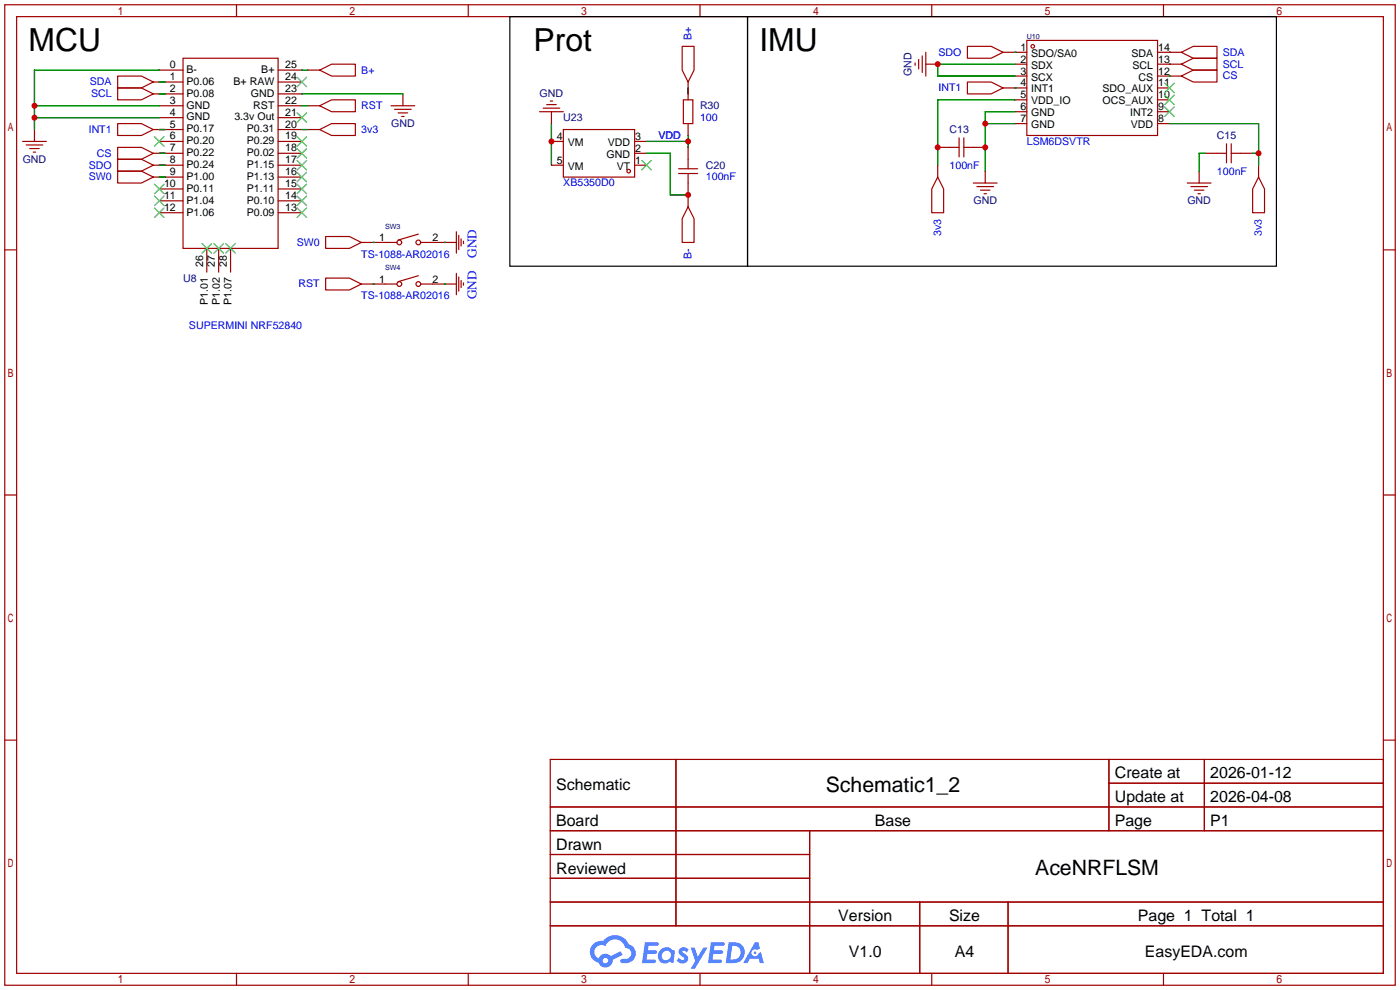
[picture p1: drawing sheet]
<svg xmlns="http://www.w3.org/2000/svg" width="299mm" height="212mm" viewBox="0 0 299 212" stroke-linecap="round" stroke-linejoin="round" font-family="sans-serif">
<g fill="none" stroke="#a10000" stroke-width=".25">
<path d="M1 1h297.2v209.6h-297.2zM3.6 3.6h292.1v204.4h-292.1zM50.5 1v2.6M100.1 1v2.6M149.6 1v2.6M199.1 1v2.6M248.7 1v2.6M1 53.4h2.6M295.7 53.4h2.5M1 105.8h2.6M295.7 105.8h2.5M1 158.2h2.6"/>
<path d="M295.7 158.2h2.5M117.6 162.3h178.1v45.7h-178.1zM117.6 172.5h178.1M117.6 177.5h178.1M144.5 162.3v35.6M173 177.5v30.5M237 162.3v15.2M237 167.4h58.7M257.4 162.3v15.2M117.6 182.6h55.4M117.6 192.8h178.1M117.6 187.7h55.4"/>
<path d="M117.6 197.9h178.1M196.6 192.8v15.2M215.4 192.8v15.2M50.5 208v2.6M100.1 208v2.6M149.6 208v2.6M199.1 208v2.6M248.7 208v2.6"/>
</g>
<g fill="#5487ff">
<path d="M145.3 202.7a1.3 1.3 0 0 1 1.9 .3l-.4 .6a.54 .54 0 0 0-.9-.2l.1 .2a1.34 1.34 0 0 1 .9 1.8 1.47 1.47 0 0 1-2.3-.1l.5-.6 .8 .5a.31 .31 0 0 0 .4-.3 .31 .31 0 0 0-.3-.4 1.12 1.12 0 0 1-.7-1.8z"/>
<path d="M147.6 202.5h.9l.6 2 1.2-2h.9l-2.7 4.6h-.9l1-1.7z"/>
<path d="M137.8 201.4h1.7a1.31 1.31 0 0 1 1.2 .2 .4 .4 0 0 1-.3 .5l-1.8 .1-.1 .9h1.6a.4 .4 0 0 1 .4 .4 .4 .4 0 0 1-.5 .4h-1.6l-.2 1.2h1.4a.46 .46 0 0 1 .5 0 .46 .46 0 0 1 .1 .5l-.4 .2h-2.6z"/>
<path d="M151.9 201.4h1.7a1.32 1.32 0 0 1 1.2 .2 .39 .39 0 0 1-.3 .5l-1.8 .1-.1 .9h1.6a.4 .4 0 0 1 .4 .4 .4 .4 0 0 1-.4 .4h-1.7l-.2 1.2h1.4a.46 .46 0 0 1 .5 0 .46 .46 0 0 1 .1 .5l-.4 .2h-2.6z"/>
<path d="M161.3 201.4h.8l.3 1.3-.6 .4a.75 .75 0 0 0-1.1 .3 .75 .75 0 0 0 .5 1 .75 .75 0 0 0 .9-.7l.5-.2 .6 2.3h-.8l-.3-.9h-1.8l-.5 .9h-1z"/>
<path d="M155.7 201.4l-.6 4.4h1.5a2.27 2.27 0 0 0 2.6-2.2 2.27 2.27 0 0 0-2.7-2.2zM156.5 202.1a1.5 1.5 0 0 1 1.8 1.6 1.5 1.5 0 0 1-1.9 1.4h-.3z"/>
<path d="M141.2 203a1.6 1.6 0 0 0-.3 2.3 1.6 1.6 0 0 0 2.3 .2l.7 .3 .3-2.4-.1-.3-.5-.1a1.58 1.58 0 0 0-2.4 0zM141.8 203.5a.98 .98 0 0 1 1.6 .4 .98 .98 0 0 1-1.1 1.3 .94 .94 0 0 1-.9-.7 .94 .94 0 0 1 .4-1z"/>
<path d="M126.8 201.8a2.37 2.37 0 0 0 1.1 4 1.54 1.54 0 0 0 1.8 1 1.54 1.54 0 0 0 1.2-1.6l2.2-1.1-.5-.8-2 1a1.57 1.57 0 0 0-2.7 .5 1.5 1.5 0 0 1-.7-2.1 1.5 1.5 0 0 1 2.2-.5 2.23 2.23 0 0 1 2.3-1.4 2.23 2.23 0 0 1 2 1.8 1.16 1.16 0 0 1 1.2 1.1 1.16 1.16 0 0 1-1.1 1.2h-.7a.47 .47 0 0 0-.5 .4 .47 .47 0 0 0 .4 .5 2.17 2.17 0 0 0 2.5-.9 2.17 2.17 0 0 0-.3-2.7l-.8-.4a3.2 3.2 0 0 0-5.5-.7l-1.1 .1zM128.8 205.3a.6 .6 0 0 1 1.2 0 .6 .6 0 0 1-1.2 0z"/>
<circle cx="161.4" cy="203.6" r=".28"/>
</g>
<g fill="none" stroke="#a10000" stroke-width=".25">
<path d="M25.1 16.3h5.1l2.6 1.2-2.6 1.3h-5.1zM25.1 18.8h5.1l2.6 1.3-2.6 1.2h-5.1zM32.8 17.5h6.3M34 15h5.1M39.1 12.4h20.3v40.7h-20.3zM59.4 17.5h5.1M59.4 15h5.1M65.8 15h2.5M68.3 15l2.6-1.3h5v2.6h-5zM145.8 9.9h2.5v5.1l-1.2 2.5-1.3-2.5zM147.1 17.5v3.8M195.6 13.5v.5"/>
<path d="M196.3 12.7v2M197.1 11.9v3.6M197.9 13.7h2.5M197.9 11.2v5.1M206.8 9.9h5l2.6 1.3-2.6 1.2h-5zM206.8 17.5h5l2.6 1.3-2.6 1.3h-5zM214.4 11.2h5.1M214.4 18.8h5.1M216.9 13.7h2.6M216.9 16.3h2.6M219.5 8.6h27.9v20.4h-27.9zM247.4 11.2h5.1"/>
<path d="M247.4 13.7h5.1M247.4 16.3h5.1M247.4 18.8h2.5M252.5 11.2l2.5-1.3h5.1v2.5h-5.1zM252.5 13.7l2.5-1.3h5.1v2.6h-5.1zM252.5 16.3l2.5-1.3h5.1v2.5h-5.1zM4.8 30.2h5.1M5.6 31h3.5M6.3 31.8h2.1M7.1 32.5h.5M7.4 27.7v2.5M25.1 26.4h5.1l2.6 1.3-2.6 1.3h-5.1z"/>
<path d="M25.1 36.6h5.1l2.6 1.2-2.6 1.3h-5.1zM25.1 34h5.1l2.6 1.3-2.6 1.3h-5.1zM25.1 31.5h5.1l2.6 1.3-2.6 1.2h-5.1zM32.8 32.8h6.3M32.8 35.3h6.3M32.8 37.8h6.3M32.8 27.7h6.3M32.8 20.1h6.3M34 30.2h5.1M34 25.1h5.1M34 22.6h5.1M59.4 32.8h5.1"/>
<path d="M59.4 35.3h5.1M59.4 30.2h5.1M59.4 37.8h5.1M59.4 27.7h5.1M59.4 25.1h5.1M59.4 22.6h5.1M59.4 20.1h5.1M65.8 27.7h2.5M65.8 22.6h2.5M68.3 22.6l2.6-1.3h5v2.6h-5zM68.3 27.7l2.6-1.3h5v2.6h-5zM83.6 22.6h5"/>
<path d="M84.3 23.4h3.6M85.1 24.1h2M85.9 24.9h.5M86.1 20.1v2.5M115.3 23.9h5.1M116.1 23.1h3.5M116.8 22.4h2.1M117.6 21.6h.5M117.9 35.3h2.5M117.9 30.2h2.5M117.9 23.9v2.5M120.4 27.7h15.2v10.1h-15.2z"/>
<path d="M135.6 32.8h2.6M135.6 35.3h2.6M135.6 30.2h2.6M145 37.1h4.1M145 36.1h4.1M146 21.3h2.1v5.1h-2.1zM147.1 26.4v2.6M147.1 31.5v4.6M147.1 37.1v7.1M200.4 37.8l1.3 2.6v5.1h-2.6v-5.1zM200.4 31.5h4.6M200.4 35.3v2.5"/>
<path d="M205 29.5v4M206 31.5h4.6M206 29.5v4M208 39.1h5.1M208.8 39.9h3.5M210.6 36.6v2.5M216.9 21.3h2.6M216.9 23.9h2.6M216.9 26.4h2.6M247.4 21.3h2.5M247.4 23.9h2.5M247.4 26.4h2.5"/>
<path d="M253.7 39.1h5.1M254.5 39.9h3.6M256.3 36.6v2.5M257.6 32.8h4.5M262.1 30.7v4.1M263.1 32.8h4.6M263.1 30.7v4.1M269 37.8l1.3 2.6v5.1h-2.6v-5.1zM269 35.3v2.5M34 45.5h5.1M34 40.4h5.1M34 42.9h5.1"/>
<path d="M44.2 53.1v5.1M46.7 53.1v5.1M49.3 53.1v5.1M59.4 45.5h5.1M59.4 40.4h5.1M59.4 42.9h5.1M69.6 50.5h5.1l2.5 1.3-2.5 1.3h-5.1zM69.6 59.4h5.1l2.5 1.3-2.5 1.3h-5.1zM77.2 51.8h7.6M89.4 50l-4.3 1.3M89.4 58.9l-4.3 1.3M89.9 51.8h7.6"/>
<path d="M95 51.8h.1M97.5 49.5v4.6M97.5 58.4v4.6M98 50.3v3M98 59.2v3M98.6 51.1v1.5M98.6 59.9v1.6M99.1 51.6v.5M147.1 44.2l1.2 2.5v5.1h-2.5v-5.1zM209.5 40.6h2.1M210.3 41.4h.5M255.3 40.6h2"/>
<path d="M256 41.4h.5M77.2 60.7h7.6M89.9 60.7h7.6M95 60.7h.1M99.1 60.5v.5"/>
<circle cx="220.7" cy="9.9" r=".38"/>
<circle cx="134.4" cy="36.6" r=".38"/>
<circle cx="85.3" cy="51.8" r=".51"/>
<circle cx="89.4" cy="51.8" r=".51"/>
<circle cx="85.3" cy="60.7" r=".51"/>
<circle cx="89.4" cy="60.7" r=".51"/>
</g>
<g fill="none" stroke="#3c3" stroke-width=".25">
<path d="M63.5 16.5l2 2M65.5 16.5l-2 2M248.9 17.8l2.1 2M251 17.8l-2.1 2M33 39.4l2.1 2M33 29.2l2.1 2M35.1 39.4l-2.1 2M35.1 29.2l-2.1 2M63.5 31.8l2 2M63.5 39.4l2 2M63.5 29.2l2 2M63.5 36.8l2 2.1"/>
<path d="M63.5 34.3l2 2M63.5 24.1l2 2.1M65.5 31.8l-2 2M65.5 39.4l-2 2M65.5 29.2l-2 2M65.5 36.8l-2 2.1M65.5 34.3l-2 2M65.5 24.1l-2 2.1M137.2 34.3l2 2M139.2 34.3l-2 2M248.9 22.9l2.1 2M248.9 20.3l2.1 2.1"/>
<path d="M251 22.9l-2.1 2M251 20.3l-2.1 2.1M33 44.4l2.1 2.1M33 41.9l2.1 2M35.1 44.4l-2.1 2.1M35.1 41.9l-2.1 2M43.2 52.1l2 2M45.2 52.1l-2 2M45.7 52.1l2.1 2M47.8 52.1l-2.1 2M48.3 52.1l2 2M50.3 52.1l-2 2"/>
<path d="M63.5 41.9l2 2M63.5 44.4l2 2.1M65.5 41.9l-2 2M65.5 44.4l-2 2.1"/>
</g>
<g fill="none" stroke="#008700" stroke-width=".25">
<path d="M34 15h-26.6v12.7M34 17.5h1.3M64.5 15h1.3M147.1 18.8v1.3M216.9 11.2h.1M216.9 18.8h.1M216.9 13.7h-16.5v2.6h16.5M249.9 11.2h.1M249.9 13.7h.1M249.9 16.3h.1M7.4 22.6h26.6M7.4 25.1h26.6"/>
<path d="M34 32.8h1.3M34 20.1h1.3M34 27.7h1.3M34 37.8h1.3M34 35.3h1.3M64.5 20.1h21.6M64.5 27.7h1.3M64.5 22.6h1.3M117.9 26.4v8.9M138.2 32.8h5.1v8.9h3.8M138.2 30.2h8.9M147.1 29v2.5"/>
<path d="M210.6 26.4h6.3M216.9 23.9h-6.3v12.7M216.9 21.3h-16.5v14M249.9 26.4h19.1v8.9M257.6 32.8h-1.3v3.8M267.7 32.8h1.3M79.8 51.8h.1M95 51.8h.1M79.8 60.7h.1M95 60.7h.1"/>
</g>
<path d="M109 3.6h50.8v53.3h-50.8zM159.8 3.6h113v53.3h-113z" fill="none" stroke="#000" stroke-width=".25"/>
<g fill="#c00">
<circle cx="269" cy="32.8" r=".63"/>
<circle cx="210.6" cy="26.4" r=".63"/>
<circle cx="210.6" cy="31.5" r=".63"/>
<circle cx="200.4" cy="31.5" r=".63"/>
<circle cx="117.9" cy="30.2" r=".63"/>
<circle cx="147.1" cy="30.2" r=".63"/>
<circle cx="147.1" cy="41.7" r=".63"/>
<circle cx="7.4" cy="25.1" r=".63"/>
<circle cx="7.4" cy="22.6" r=".63"/>
<circle cx="200.4" cy="13.7" r=".63"/>
</g>
<g font-size="6.8">
<text x="6.1" y="10.8">MCU</text>
<text x="114" y="10.8">Prot</text>
<text x="162.3" y="10.8">IMU</text>
</g>
<g font-size="4.5">
<text x="176.5" y="169.2">Schematic1_2</text>
<text x="221.2" y="187">AceNRFLSM</text>
</g>
<g font-size="3.4">
<text x="238.3" y="166.4">Create at</text>
<text x="258.7" y="166.4">2026-01-12</text>
<text x="118.9" y="168.9">Schematic</text>
<text x="238.3" y="171.4">Update at</text>
<text x="258.7" y="171.4">2026-04-08</text>
<text x="118.9" y="176.5">Board</text>
<text x="187" y="176.5">Base</text>
<text x="238.3" y="176.5">Page</text>
<text x="258.7" y="176.5">P1</text>
<text x="118.9" y="181.6">Drawn</text>
<text x="118.9" y="186.7">Reviewed</text>
<text x="179.2" y="196.8">Version</text>
<text x="202.8" y="196.8">Size</text>
<text x="243.2" y="196.8">Page 1 Total 1</text>
<text x="181.4" y="204.5">V1.0</text>
<text x="204.1" y="204.5">A4</text>
<text x="244.7" y="204.5">EasyEDA.com</text>
</g>
<g font-size="2.8" fill="#00f">
<text x="101.8" y="55.1" transform="rotate(-90 101.8 55.1)">GND</text>
<text x="101.8" y="64" transform="rotate(-90 101.8 64)">GND</text>
</g>
<g font-size="2.3" fill="#00f">
<text x="147.8" y="8.6" transform="rotate(-90 147.8 8.6)">B+</text>
<text x="200.6" y="11.9">SDO</text>
<text x="261.4" y="11.9">SDA</text>
<text x="77.2" y="15.7">B+</text>
<text x="261.4" y="14.4">SCL</text>
<text x="261.4" y="17">CS</text>
<text x="19.2" y="18.3">SDA</text>
<text x="19.5" y="20.8">SCL</text>
<text x="77.2" y="23.3">RST</text>
<text x="200.6" y="19.5">INT1</text>
<text x="19" y="28.4">INT1</text>
<text x="77.2" y="28.4">3v3</text>
<text x="140.7" y="29.7">VDD</text>
<text x="149.6" y="25.9">100</text>
<text x="20.7" y="33.5">CS</text>
<text x="219.5" y="31">LSM6DSVTR</text>
<text x="19" y="38.6">SW0</text>
<text x="19" y="36">SDO</text>
<text x="120.4" y="39.8">XB5350D0</text>
<text x="150.9" y="38.6">100nF</text>
<text x="202.9" y="36">100nF</text>
<text x="260.1" y="37.3">100nF</text>
<text x="63.4" y="52.5">SW0</text>
<text x="201.1" y="50.4" transform="rotate(-90 201.1 50.4)">3v3</text>
<text x="269.7" y="50.4" transform="rotate(-90 269.7 50.4)">3v3</text>
<text x="77.2" y="55.1">TS-1088-AR02016</text>
<text x="147.8" y="55.4" transform="rotate(-90 147.8 55.4)">B-</text>
<text x="63.8" y="61.4">RST</text>
<text x="77.2" y="64">TS-1088-AR02016</text>
<text x="40.4" y="70.3">SUPERMINI NRF52840</text>
</g>
<g font-size="2.3">
<text x="218.1" y="10.9">1</text>
<text x="247.5" y="10.9">14</text>
<text x="36.3" y="17.1">1</text>
<text x="36.3" y="14.6">0</text>
<text x="39.9" y="15.6">B-</text>
<text x="55.8" y="15.6">B+</text>
<text x="61" y="14.6">25</text>
<text x="61" y="17.1">24</text>
<text x="218.1" y="13.4">2</text>
<text x="218.1" y="15.9">3</text>
<text x="220.4" y="12.1">SDO/SA0</text>
<text x="220.4" y="14.7">SDX</text>
<text x="220.4" y="17.2">SCX</text>
<text x="241.8" y="12.1">SDA</text>
<text x="242" y="14.7">SCL</text>
<text x="243.3" y="17.2">CS</text>
<text x="247.5" y="15.9">12</text>
<text x="247.5" y="13.4">13</text>
<text x="36.3" y="22.2">3</text>
<text x="36.3" y="19.6">2</text>
<text x="39.9" y="18.1">P0.06</text>
<text x="39.9" y="23.2">GND</text>
<text x="39.9" y="20.7">P0.08</text>
<text x="49.9" y="18.1">B+ RAW</text>
<text x="53.6" y="20.7">GND</text>
<text x="54.1" y="23.2">RST</text>
<text x="61" y="22.2">22</text>
<text x="61" y="19.6">23</text>
<text x="218.1" y="18.5">4</text>
<text x="218.1" y="21">5</text>
<text x="218.1" y="23.6">6</text>
<text x="220.4" y="19.8">INT1</text>
<text x="220.4" y="22.3">VDD_IO</text>
<text x="235.6" y="22.3">OCS_AUX</text>
<text x="235.6" y="19.8">SDO_AUX</text>
<text x="247.5" y="23.6">9</text>
<text x="247.5" y="21">10</text>
<text x="247.5" y="18.5">11</text>
<text x="36.3" y="29.8">6</text>
<text x="36.3" y="27.3">5</text>
<text x="36.3" y="24.7">4</text>
<text x="39.9" y="28.3">P0.17</text>
<text x="39.9" y="25.7">GND</text>
<text x="50.1" y="25.7">3.3v Out</text>
<text x="52.7" y="28.3">P0.31</text>
<text x="61" y="29.8">19</text>
<text x="61" y="27.3">20</text>
<text x="61" y="24.7">21</text>
<text x="119" y="29.9">4</text>
<text x="135.8" y="29.9">3</text>
<text x="218.1" y="26.1">7</text>
<text x="220.4" y="24.8">GND</text>
<text x="220.4" y="27.4">GND</text>
<text x="241.5" y="24.8">INT2</text>
<text x="241.7" y="27.4">VDD</text>
<text x="247.5" y="26.1">8</text>
<text x="36.3" y="34.9">8</text>
<text x="36.3" y="32.3">7</text>
<text x="39.9" y="35.9">P0.24</text>
<text x="39.9" y="33.4">P0.22</text>
<text x="39.9" y="30.8">P0.20</text>
<text x="52.7" y="33.4">P0.02</text>
<text x="52.7" y="30.8">P0.29</text>
<text x="52.7" y="35.9">P1.15</text>
<text x="61" y="32.3">18</text>
<text x="61" y="34.9">17</text>
<text x="119" y="35">5</text>
<text x="121.3" y="31.2">VM</text>
<text x="129.7" y="33.7">GND</text>
<text x="129.9" y="31.2">VDD</text>
<text x="135.8" y="32.5">2</text>
<text x="135.8" y="35">1</text>
<text x="35.1" y="40">10</text>
<text x="36.3" y="37.4">9</text>
<text x="39.9" y="41">P0.11</text>
<text x="39.9" y="38.4">P1.00</text>
<text x="52.7" y="41">P1.11</text>
<text x="52.7" y="38.4">P1.13</text>
<text x="61" y="40">15</text>
<text x="61" y="37.4">16</text>
<text x="121.3" y="36.3">VM</text>
<text x="131.8" y="36.3">VT</text>
<text x="35.1" y="45">12</text>
<text x="35.1" y="42.5">11</text>
<text x="39.9" y="46.1">P1.06</text>
<text x="39.9" y="43.5">P1.04</text>
<text x="52.7" y="43.5">P0.10</text>
<text x="52.7" y="46.1">P0.09</text>
<text x="61" y="42.5">14</text>
<text x="61" y="45">13</text>
<text x="81" y="51.5">1</text>
<text x="92.5" y="51.5">2</text>
<text x="43.4" y="57" transform="rotate(-90 43.4 57)">26</text>
<text x="45.9" y="57" transform="rotate(-90 45.9 57)">27</text>
<text x="48.5" y="57" transform="rotate(-90 48.5 57)">28</text>
<text x="44.4" y="65.2" transform="rotate(-90 44.4 65.2)">P1.01</text>
<text x="47" y="65.2" transform="rotate(-90 47 65.2)">P1.02</text>
<text x="49.5" y="65.2" transform="rotate(-90 49.5 65.2)">P1.07</text>
<text x="81" y="60.4">1</text>
<text x="92.5" y="60.4">2</text>
</g>
<g font-size="2.3" fill="#000080">
<text x="194.8" y="16.2" transform="rotate(-90 194.8 16.2)">GND</text>
<text x="115.3" y="20.8">GND</text>
<text x="149.6" y="23.3">R30</text>
<text x="83.6" y="27.1">GND</text>
<text x="120.4" y="25.9">U23</text>
<text x="202.9" y="28.4">C13</text>
<text x="260.1" y="29.7">C15</text>
<text x="4.8" y="34.8">GND</text>
<text x="150.9" y="36">C20</text>
<text x="208" y="43.7">GND</text>
<text x="253.8" y="43.7">GND</text>
<text x="39.1" y="60.2">U8</text>
</g>
<g font-size="1.5" fill="#000080">
<text x="219.5" y="8.3">U10</text>
<text x="82.3" y="48.9">SW3</text>
<text x="82.3" y="57.8">SW4</text>
</g>
</svg>
